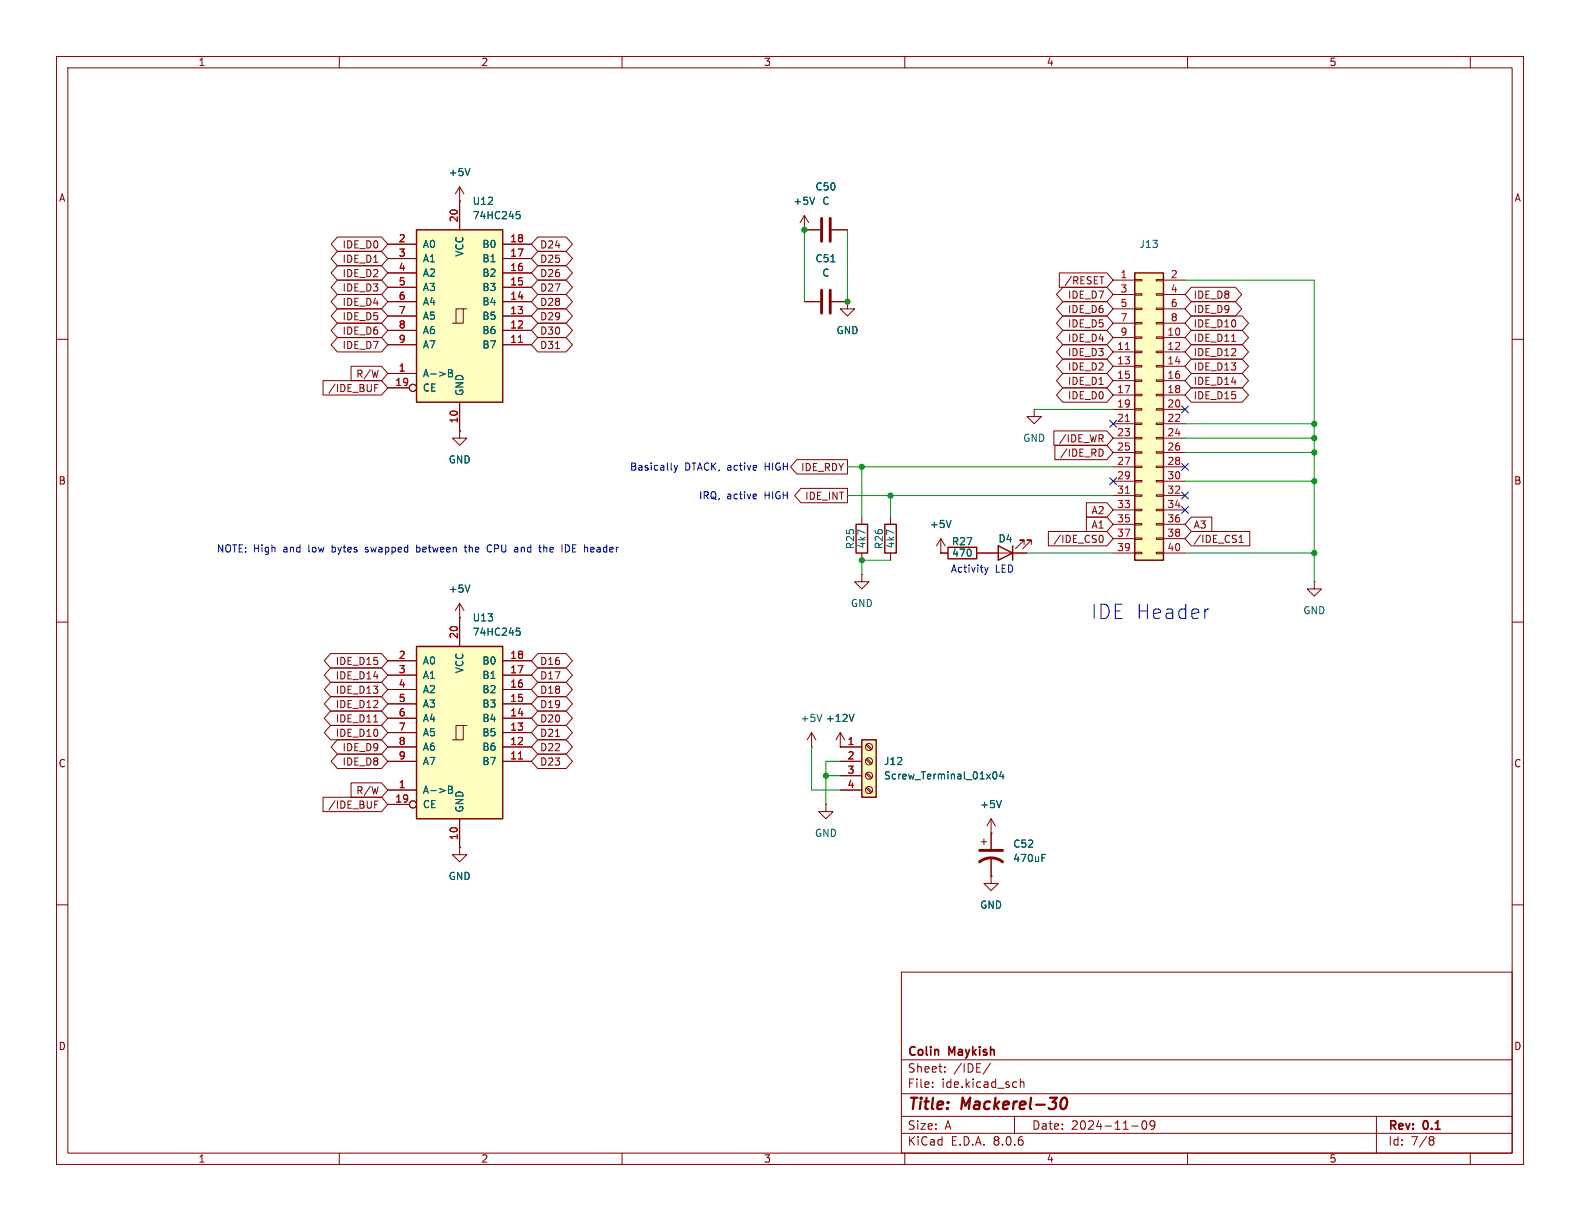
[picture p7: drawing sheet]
<svg xmlns="http://www.w3.org/2000/svg" width="279mm" height="216mm" viewBox="0 0 279 216" stroke-linecap="round" stroke-linejoin="round" font-family="sans-serif">
<g fill="none" stroke="#840000" stroke-width=".18">
<path d="M10 10h259.4v195.9h-259.4zM12 12h255.4v191.9h-255.4zM60 10v2M110 10v2M160 10v2M210 10v2M260 10v2M10 60h2M267.4 60h2M157.5 91.4v1.3M157.5 97.8v1.3M10 110h2"/>
<path d="M267.4 110h2M10 160h2M267.4 160h2M159.4 171.9h108v32h-108zM159.4 197.4h108M159.4 193.4h108M159.4 187.4h108M164.9 192.1v.2M164.9 191.4v.1M167.1 189.4v.2M167.1 188.7v.1M175.1 188l-1.2 1.9"/>
<path d="M179.4 197.4v3M179.6 191.3l.2 .1M179.8 192.2l-.2 .1M180.4 190.8v1.5M180.4 191.4l.2-.1 .4 .1 .1 .9M200.1 199.1h1.2M202.1 198.3l.2-.1a.81 .81 0 0 1 .6 .6 .81 .81 0 0 1-.3 .8l-.2 .1a.81 .81 0 0 1-.3-1.4zM204.2 198.8l-.3 .3h-.3l-.2-.3 .1-.5 .4-.1 .2 .1a.99 .99 0 0 1-.3 1.4h-.3M243.4 197.4v6.5M60 203.9v2M110 203.9v2M159.4 200.4h108"/>
<path d="M160 203.9v2M210 203.9v2M253 201h.3l.3 .3-.3 .3M253 201.6h.3M253.3 201.6l.2 .2 .1 .4-.3 .3h-.3M260 203.9v2"/>
</g>
<path d="M187.8 194.3a.46 .46 0 0 1 .5-.2 .46 .46 0 0 1 .4 .4 1.15 1.15 0 0 1-.8 1.6l-.2-.1a1.54 1.54 0 0 1 .1-1.7z" fill="none" stroke="#840000" stroke-width=".4"/>
<path d="M156.5 92.7h2v5.1h-2z" fill="none" stroke="#840000" stroke-width=".25"/>
<path d="M200.7 48.3h5v50.8h-5z" fill="#ffffc2"/>
<g fill="none" stroke="#840000" stroke-width=".18">
<path d="M142.2 38.1l-.7 1.3M142.2 38.1v2.5M142.2 38.1l.8 1.3M142.2 40.6h.1M142.2 53.3h2.8M142.2 40.6h2.8M147.1 53.3h2.8M147.1 40.6h2.8M149.9 53.3v1.3h1.2l-1.2 1.3-1.3-1.3h1.3M149.9 53.3h.1M196.8 49.5h3.9M196.8 59.7h3.9"/>
<path d="M196.8 52.1h3.9M196.8 54.6h3.9M196.8 57.2h3.9M200.7 59.6h1.2v.2h-1.2zM200.7 57h1.2v.3h-1.2zM200.7 54.5h1.2v.2h-1.2zM200.7 51.9h1.2v.3h-1.2zM200.7 49.4h1.2v.3h-1.2zM204.5 59.6h1.2v.2h-1.2zM204.5 57h1.2v.3h-1.2zM204.5 54.5h1.2v.2h-1.2zM204.5 51.9h1.2v.3h-1.2z"/>
<path d="M204.5 49.4h1.2v.3h-1.2zM205.7 49.5h3.8M205.7 59.7h3.8M205.7 52.1h3.8M205.7 54.6h3.8M205.7 57.2h3.8M182.9 72.4v1.3h1.2l-1.2 1.2-1.3-1.2h1.3M182.9 72.4h.1M196.8 62.2h3.9M196.8 64.8h3.9M196.8 67.3h3.9M196.8 69.9h3.9"/>
<path d="M196.8 72.4h3.9M196.8 74.9h3.9M196.8 77.5h3.9M200.7 79.9h1.2v.2h-1.2zM200.7 77.3h1.2v.3h-1.2zM200.7 74.8h1.2v.3h-1.2zM200.7 72.3h1.2v.2h-1.2zM200.7 69.7h1.2v.3h-1.2zM200.7 67.2h1.2v.2h-1.2zM200.7 64.6h1.2v.3h-1.2zM200.7 62.1h1.2v.3h-1.2zM204.5 79.9h1.2v.2h-1.2z"/>
<path d="M204.5 77.3h1.2v.3h-1.2zM204.5 74.8h1.2v.3h-1.2zM204.5 72.3h1.2v.2h-1.2zM204.5 69.7h1.2v.3h-1.2zM204.5 67.2h1.2v.2h-1.2zM204.5 64.6h1.2v.3h-1.2zM204.5 62.1h1.2v.3h-1.2zM205.7 62.2h3.8M205.7 64.8h3.8M205.7 67.3h3.8M205.7 69.9h3.8M205.7 72.4h3.8"/>
<path d="M205.7 74.9h3.8M205.7 77.5h3.8M152.4 91.4v1.3M152.4 97.8v1.3M166.4 97.8h.1M166.4 97.8h1.2M166.4 95.3l-.8 1.2M166.4 95.3v2.5M166.4 95.3l.7 1.2M172.7 97.8h8.9M181.1 96.3v-.8h-.8h.8l-1.5 1.5M182.4 96.3v-.8h-.8h.8l-1.6 1.5"/>
<path d="M196.8 80h3.9M196.8 82.6h3.9M196.8 85.1h3.9M196.8 87.6h3.9M196.8 90.2h3.9M196.8 92.7h3.9M196.8 95.3h3.9M196.8 97.8h3.9M200.7 97.7h1.2v.2h-1.2zM200.7 95.1h1.2v.3h-1.2zM200.7 92.6h1.2v.2h-1.2zM200.7 90h1.2v.3h-1.2z"/>
<path d="M200.7 87.5h1.2v.3h-1.2zM200.7 85h1.2v.2h-1.2zM200.7 82.4h1.2v.3h-1.2zM204.5 97.7h1.2v.2h-1.2zM204.5 95.1h1.2v.3h-1.2zM204.5 92.6h1.2v.2h-1.2zM204.5 90h1.2v.3h-1.2zM204.5 87.5h1.2v.3h-1.2zM204.5 85h1.2v.2h-1.2zM204.5 82.4h1.2v.3h-1.2zM205.7 80h3.8M205.7 82.6h3.8"/>
<path d="M205.7 85.1h3.8M205.7 87.6h3.8M205.7 90.2h3.8M205.7 92.7h3.8M205.7 95.3h3.8M205.7 97.8h3.8M81.3 109.2h.1M81.3 106.7l-.8 1.3M81.3 106.7v2.5M81.3 106.7l.7 1.3"/>
</g>
<path d="M200.7 48.3h5v50.8h-5zM151.4 92.7h2v5.1h-2zM167.6 96.8h5.1v2h-5.1zM176.5 96.5l2.6 1.3-2.6 1.3zM179.1 96.5v2.6" fill="none" stroke="#840000" stroke-width=".25"/>
<path d="M199 61.8h.7M199 74.5h.7M199 87.2h.7" fill="none" stroke="#a90000" stroke-width=".18"/>
<path d="M145.3 38.6v4.1M146.8 38.6v4.1M145.3 51.3v4.1M146.8 51.3v4.1" fill="none" stroke="#840000" stroke-width=".51"/>
<path d="M144.1 34.9l-.5 1.2M146.9 46.3h.8M168.2 92l-.4 1.3M83.1 103.4l-.4 1.3" fill="none" stroke="#006464" stroke-width=".18"/>
<path d="M73.7 40.6h15.2v30.5h-15.2z" fill="#ffffc2"/>
<g fill="none" stroke="#840000" stroke-width=".18">
<path d="M81.3 35.6v5M68.6 58.4h5.1M68.6 55.9h5.1M68.6 53.3h5.1M68.6 50.8h5.1M68.6 48.3h5.1M68.6 45.7h5.1M68.6 43.2h5.1M81.9 54.6h-1.3v2.6M82.5 54.6h-.6v2.6h-1.9M88.9 58.4h5.1M88.9 55.9h5.1"/>
<path d="M88.9 53.3h5.1M88.9 50.8h5.1M88.9 48.3h5.1M88.9 45.7h5.1M88.9 43.2h5.1M68.6 66h5.1M68.6 61h5.1M68.6 68.6h3.8M81.3 71.1v5.1M88.9 61h5.1"/>
<circle cx="73" cy="68.6" r=".63"/>
</g>
<path d="M73.7 40.6h15.2v30.5h-15.2z" fill="none" stroke="#840000" stroke-width=".25"/>
<path d="M91.3 37.4h.6M91.4 37.9h.3l.3 .2-.1 .5-.5 .1M79.3 65.3h.4l.3 .3-.3 .4 .3 .1v.3l-.2 .2h-.5zM79.3 66h.4" fill="none" stroke="#006464" stroke-width=".18"/>
<path d="M91.7 60.5h.7" fill="none" stroke="#a90000" stroke-width=".18"/>
<path d="M152.4 130.8h2.5v10.2h-2.5z" fill="#ffffc2"/>
<path d="M152.4 130.8h2.5v10.2h-2.5z" fill="none" stroke="#840000" stroke-width=".25"/>
<g fill="none" stroke="#840000" stroke-width=".18">
<path d="M152.4 101.6v1.3h1.3l-1.3 1.2-1.3-1.2h1.3M152.4 101.6h.1M143.5 132.1h.1M143.5 129.5l-.8 1.3M143.5 129.5v2.6M143.5 129.5l.8 1.3M148.6 132.1h.1M148.6 132.1h3.8M148.6 134.6h3.8M148.6 137.2h3.8M148.6 139.7h3.8M148.6 129.5l-.8 1.3"/>
<path d="M148.6 129.5v2.6M148.6 129.5l.8 1.3M153.1 139.4l.9 .8M153.1 136.8l.9 .9M153.1 134.3l.9 .8M153.1 131.7l.9 .9M153.3 139.2l.9 .8M153.3 136.7l.9 .8M153.3 134.1l.9 .9M153.3 131.6l.9 .8M146 142.2v1.3h1.3l-1.3 1.3-1.2-1.3h1.2M146 142.2h.1"/>
<path d="M173.5 148.8h1M174 148.3v1.1M175.3 147.3h.1M175.3 154.9v1.3h1.2l-1.2 1.3-1.3-1.3h1.3M175.3 154.9h.1M175.3 144.8v5.3M175.3 151.6v3.3M175.3 144.8l-.8 1.3M175.3 144.8l.7 1.3"/>
<circle cx="153.7" cy="132.1" r=".63"/>
<circle cx="153.7" cy="134.6" r=".63"/>
<circle cx="153.7" cy="137.2" r=".63"/>
<circle cx="153.7" cy="139.7" r=".63"/>
</g>
<path d="M145.3 126.3l-.4 1.3M151 126.3l-.4 1.3M175.7 136.6l.2-.1a.68 .68 0 0 1 .4 .6 .68 .68 0 0 1-.4 .6l-.2-.1-.1-.3zM177.1 136.4l-.3 .9h.7M177.4 136.9v.8M177.1 141.5l-.4 1.3M184.3 151.7h.4M184.3 151.1h.6" fill="none" stroke="#006464" stroke-width=".18"/>
<path d="M173.2 152.4a3.3 3.3 0 0 1 4.1 0M173.2 150.4h4.1" fill="none" stroke="#840000" stroke-width=".51"/>
<path d="M73.7 114.3h15.2v30.5h-15.2z" fill="#ffffc2"/>
<g fill="none" stroke="#840000" stroke-width=".18">
<path d="M81.3 35.6h.1M81.3 33v7.6M81.3 33l-.8 1.3M81.3 33l.7 1.3M59.7 41.9h7.8l1.1 1.3-1.1 1.3h-7.8l-1.1-1.3zM59.7 44.4h7.8l1.1 1.3-1.1 1.3h-7.8l-1.1-1.3zM59.7 54.6h7.8l1.1 1.3-1.1 1.3h-7.8l-1.1-1.3zM59.7 57.1h7.8l1.1 1.3-1.1 1.3h-7.8l-1.1-1.3zM59.7 49.5h7.8l1.1 1.3-1.1 1.3h-7.8l-1.1-1.3zM59.7 59.7h7.8l1.1 1.3-1.1 1.2h-7.8l-1.1-1.2zM59.7 47h7.8l1.1 1.3-1.1 1.2h-7.8l-1.1-1.2zM59.7 52.1h7.8l1.1 1.2-1.1 1.3h-7.8l-1.1-1.3z"/>
<path d="M68.6 53.3h5.1M68.6 58.4h5.1M68.6 55.9h5.1M68.6 50.8h5.1M68.6 48.3h5.1M68.6 45.7h5.1M68.6 43.2h5.1M88.9 53.3h5.1M88.9 58.4h5.1M88.9 55.9h5.1M88.9 50.8h5.1M88.9 48.3h5.1"/>
<path d="M88.9 45.7h5.1M88.9 43.2h5.1M95.1 49.5h5l1.1 1.3-1.1 1.3h-5l-1.1-1.3zM95.1 47h5l1.1 1.3-1.1 1.2h-5l-1.1-1.2zM95.1 44.4h5l1.1 1.3-1.1 1.3h-5l-1.1-1.3zM95.1 52.1h5l1.1 1.2-1.1 1.3h-5l-1.1-1.3zM95.1 41.9h5l1.1 1.3-1.1 1.3h-5l-1.1-1.3zM95.1 57.1h5l1.1 1.3-1.1 1.3h-5l-1.1-1.3zM95.1 59.7h5l1.1 1.3-1.1 1.2h-5l-1.1-1.2zM95.1 54.6h5l1.1 1.3-1.1 1.3h-5l-1.1-1.3zM142.2 40.6h.1M142.2 53.3h2.8"/>
<path d="M142.2 40.6h2.8M147.1 53.3h2.8M147.1 40.6h2.8M149.9 53.3h.1M187.3 48.3h8.4l1.1 1.2-1.1 1.3h-8.4zM187.9 55.9h7.8l1.1 1.3-1.1 1.2h-7.8l-1.1-1.2zM187.9 58.4h7.8l1.1 1.3-1.1 1.3h-7.8l-1.1-1.3zM187.9 53.3h7.8l1.1 1.3-1.1 1.3h-7.8l-1.1-1.3zM187.9 50.8h7.8l1.1 1.3-1.1 1.2h-7.8l-1.1-1.2zM194.5 48.9h.7M210.7 58.4h9l1.1 1.3-1.1 1.3h-9l-1.2-1.3zM210.7 50.8h7.8l1.1 1.3-1.1 1.2h-7.8l-1.2-1.2z"/>
<path d="M210.7 53.3h7.8l1.1 1.3-1.1 1.3h-7.8l-1.2-1.3zM210.7 55.9h9l1.1 1.3-1.1 1.2h-9l-1.2-1.2zM57.1 67.3h10.4l1.1 1.3-1.1 1.3h-10.4zM62.1 64.8h5.4l1.1 1.2-1.1 1.3h-5.4zM66.3 68.6h.4M66.3 68h.6M68.6 68.6h3.8M68.6 66h5.1M68.6 61h5.1M81.3 76.2v1.3h1.2l-1.2 1.2-1.3-1.2h1.3M81.3 76.2h.1M81.3 71.1v5.1"/>
<path d="M88.9 61h5.1M98.2 61.6h.8M186.4 76.2h9.3l1.1 1.3-1.1 1.2h-9.3zM186.5 78.7h9.2l1.1 1.3-1.1 1.3h-9.2zM187.9 63.5h7.8l1.1 1.3-1.1 1.2h-7.8l-1.1-1.2zM187.9 61h7.8l1.1 1.2-1.1 1.3h-7.8l-1.1-1.3zM187.9 68.6h7.8l1.1 1.3-1.1 1.2h-7.8l-1.1-1.2zM187.9 66h7.8l1.1 1.3-1.1 1.3h-7.8l-1.1-1.3zM194.8 79.5l.3 .5-.3 .6M210.7 63.5h9l1.1 1.3-1.1 1.2h-9l-1.2-1.2zM210.7 68.6h9l1.1 1.3-1.1 1.2h-9l-1.2-1.2zM210.7 61h9l1.1 1.2-1.1 1.3h-9l-1.2-1.3z"/>
<path d="M210.7 66h9l1.1 1.3-1.1 1.3h-9l-1.2-1.3zM217.8 60.4h.7M140.9 81.3h9v2.5h-9l-1.1-1.2zM141.6 86.4h8.3v2.5h-8.3l-1.1-1.3zM166.4 97.8h.1M166.4 97.8h1.2M172.7 97.8h3.8M179.1 97.8h2.5M185.4 94h10.3l1.1 1.3-1.1 1.2h-10.3zM192.1 88.9h3.6l1.1 1.3-1.1 1.2h-3.6zM192.1 91.4h3.6l1.1 1.3-1.1 1.3h-3.6zM194.5 94.7h.2a.68 .68 0 0 1 .4 .6 .68 .68 0 0 1-.4 .6h-.2"/>
<path d="M210.7 91.4h3.6v2.6h-3.6l-1.2-1.3zM210.7 94h10.3v2.5h-10.3l-1.2-1.2zM219.1 95.9h.7M219.1 95l.4-.3v1.2M58.5 115.6h9l1.1 1.2-1.1 1.3h-9l-1.2-1.3zM58.5 118.1h9l1.1 1.3-1.1 1.3h-9l-1.2-1.3zM68.6 119.4h5.1M68.6 116.8h5.1M81.3 109.2h.1M81.3 109.2v5.1M88.9 119.4h5.1M88.9 116.8h5.1"/>
<path d="M95.1 115.6h5l1.1 1.2-1.1 1.3h-5l-1.1-1.3zM95.1 118.1h5l1.1 1.3-1.1 1.3h-5l-1.1-1.3zM232.4 102.9v1.2h1.3l-1.3 1.3-1.3-1.3h1.3M232.4 102.9h.1M58.5 123.2h9l1.1 1.3-1.1 1.2h-9l-1.2-1.2zM58.5 125.7h9l1.1 1.3-1.1 1.3h-9l-1.2-1.3zM58.5 120.6h9l1.1 1.3-1.1 1.3h-9l-1.2-1.3zM58.5 128.3h9l1.1 1.2-1.1 1.3h-9l-1.2-1.3zM59.7 130.8h7.8l1.1 1.3-1.1 1.3h-7.8l-1.1-1.3zM59.7 133.3h7.8l1.1 1.3-1.1 1.3h-7.8l-1.1-1.3zM62.1 138.4h5.4l1.1 1.3-1.1 1.3h-5.4zM66.1 127.7h.7"/>
<path d="M68.6 139.7h5.1M68.6 134.6h5.1M68.6 132.1h5.1M68.6 129.5h5.1M68.6 127h5.1M68.6 124.5h5.1M68.6 121.9h5.1M81.9 128.3h-1.3v2.5M82.5 128.3h-.6v2.5h-1.9M88.9 134.6h5.1M88.9 132.1h5.1M88.9 129.5h5.1"/>
<path d="M88.9 127h5.1M88.9 124.5h5.1M88.9 121.9h5.1M95.1 123.2h5l1.1 1.3-1.1 1.2h-5l-1.1-1.2zM95.1 125.7h5l1.1 1.3-1.1 1.3h-5l-1.1-1.3zM95.1 128.3h5l1.1 1.2-1.1 1.3h-5l-1.1-1.3zM95.1 133.3h5l1.1 1.3-1.1 1.3h-5l-1.1-1.3zM95.1 130.8h5l1.1 1.3-1.1 1.3h-5l-1.1-1.3zM95.1 120.6h5l1.1 1.3-1.1 1.3h-5l-1.1-1.3zM98.2 130.2h.8M148.6 132.1h.1M148.6 139.7h3.8"/>
<path d="M148.6 134.6h3.8M148.6 132.1h3.8M148.6 137.2h3.8M57.1 141h10.4l1.1 1.2-1.1 1.3h-10.4zM66.3 142.2h.4M66.3 141.6h.6M68.6 142.2h3.8M81.3 149.9v1.2h1.2l-1.2 1.3-1.3-1.3h1.3M81.3 149.9h.1M81.3 144.8v5.1M175.3 154.9h.1M175.3 147.3h.1"/>
<path d="M175.3 147.3v2.8M175.3 151.6v3.3"/>
<circle cx="73" cy="68.6" r=".63"/>
<circle cx="73" cy="142.2" r=".63"/>
</g>
<path d="M73.7 114.3h15.2v30.5h-15.2z" fill="none" stroke="#840000" stroke-width=".25"/>
<g fill="none" stroke="#006464" stroke-width=".18">
<path d="M83.1 29.8l-.4 1.3M91.3 37.4h.6M91.4 37.9h.3l.3 .2-.1 .5-.5 .1M144.1 34.9l-.5 1.2M146.9 46.3h.8M79.3 65.3h.4l.3 .3-.3 .4 .3 .1v.3l-.2 .2h-.5zM79.3 66h.4M168.2 92l-.4 1.3M83.1 103.4l-.4 1.3M91.3 111.1h.6M91.4 111.6h.3l.3 .2-.1 .4-.5 .1M79.3 139h.4l.3 .3-.3 .3 .3 .1v.3l-.2 .3h-.5z"/>
<path d="M79.3 139.6h.4M151 126.3l-.4 1.3M175.7 136.6l.2-.1a.68 .68 0 0 1 .4 .6 .68 .68 0 0 1-.4 .6l-.2-.1-.1-.3zM177.1 136.4l-.3 .9h.7M177.4 136.9v.8M177.1 141.5l-.4 1.3M184.3 151.7h.4M184.3 151.1h.6"/>
</g>
<path d="M91.7 60.5h.7M91.7 134.2h.7" fill="none" stroke="#a90000" stroke-width=".18"/>
<g fill="none" stroke="#0000c2" stroke-width=".18">
<path d="M64.6 97.6h.1M64.8 96.8l-.2 .1 .2 .3M73.7 96.3v1.3M73.7 97.6h.3M74 96.8h-.3M82.1 96.8h.5M82.3 96.3v1.1l.3 .2M86.3 97.4l.3 .2 .3-.1M86.9 96.5l-.3-.2-.3 .2M96.2 96.3v1.3M96.5 96.8l-.3 .1M100 96.3a.64 .64 0 0 1 .7 .7 .64 .64 0 0 1-.7 .6"/>
<path d="M104.5 96.8h.5M104.5 97.6h.5M105.1 97.1l-.6 .1M119.2 82.3l.3 .8M119.5 83.1l-.3 .5M119.8 82.3l-.3 .8M133.6 87.4l.2 .3-.6 .1M133.7 88.2h-.1M174.1 100.3l.3 .9M174.4 101.2l-.3 .4M174.7 100.3l-.3 .9M213.6 107.7h.2"/>
</g>
<g fill="none" stroke="#009600" stroke-width=".18">
<path d="M142.2 40.6v12.7M149.9 40.6v12.7M209.5 49.5h22.9v53.4M182.9 72.4h13.9M209.5 77.5h22.9M209.5 74.9h22.9M149.9 82.6h46.9M149.9 87.6h46.9M152.4 82.6v8.8M157.5 99.1h-5.1v2.5M157.5 87.6v3.8M181.6 97.8h15.2"/>
<path d="M209.5 85.1h22.9M209.5 97.8h22.9M209.5 80h22.9M143.5 132.1v7.6h5.1M146 137.2h2.6M148.6 134.6h-2.6v7.6"/>
</g>
<path d="M196.2 74.3l1.3 1.2M197.5 74.3l-1.3 1.2M208.9 71.8l1.3 1.2M210.2 71.8l-1.3 1.2M196.2 84.5l1.3 1.2M197.5 84.5l-1.3 1.2M208.9 87l1.3 1.2M208.9 89.6l1.3 1.2M208.9 81.9l1.3 1.3M210.2 87l-1.3 1.2M210.2 89.6l-1.3 1.2M210.2 81.9l-1.3 1.3" fill="none" stroke="#000084" stroke-width=".18"/>
<g fill="#009600" stroke="#009600" stroke-width=".18">
<circle cx="232.4" cy="80" r=".46"/>
<circle cx="232.4" cy="85.1" r=".46"/>
<circle cx="232.4" cy="97.8" r=".46"/>
<circle cx="232.4" cy="77.5" r=".46"/>
<circle cx="232.4" cy="74.9" r=".46"/>
<circle cx="142.2" cy="40.6" r=".46"/>
<circle cx="149.9" cy="53.3" r=".46"/>
<circle cx="152.4" cy="82.6" r=".46"/>
<circle cx="157.5" cy="87.6" r=".46"/>
<circle cx="152.4" cy="99.1" r=".46"/>
<circle cx="146" cy="137.2" r=".46"/>
</g>
<text font-size="3.5" fill="#0000c2" x="192.9" y="109.7">IDE Header</text>
<g font-size="2.8" fill="#840000">
<text x="160.4" y="196.8">Title:</text>
<text x="170.1" y="196.8">Mackerel-30</text>
</g>
<g font-size="2.1" fill="#840000">
<text x="160.4" y="189.9">Sheet:</text>
<text x="160.4" y="187.1">Colin</text>
<text x="167.9" y="187.1">Maykish</text>
<text x="168.6" y="189.9">/IDE/</text>
<text x="160.4" y="192.6">File:</text>
<text x="166.5" y="192.6">ide.kicad_sch</text>
<text x="160.4" y="202.8">KiCad</text>
<text x="160.4" y="200">Size:</text>
<text x="167.1" y="200">A</text>
<text x="168.1" y="202.8">E.D.A.</text>
<text x="175.7" y="202.8">8.0.6</text>
<text x="182.4" y="200">Date:</text>
<text x="189.4" y="200">2024-11-09</text>
<text x="245.4" y="200.2">Rev:</text>
<text x="245.4" y="202.8">Id:</text>
<text x="249.5" y="202.8">7/8</text>
<text x="251.8" y="200.2">0.1</text>
</g>
<g font-size="1.8" fill="#840000">
<text x="35" y="11.9">1</text>
<text x="85" y="11.9">2</text>
<text x="135" y="11.9">3</text>
<text x="185" y="11.9">4</text>
<text x="235" y="11.9">5</text>
<text x="10.3" y="35.9">A</text>
<text x="267.7" y="35.9">A</text>
<text x="60.5" y="44.1">IDE_D0</text>
<text x="60.5" y="46.7">IDE_D1</text>
<text x="95.4" y="46.7">D25</text>
<text x="95.4" y="44.1">D24</text>
<text x="60.5" y="51.8">IDE_D3</text>
<text x="60.5" y="49.2">IDE_D2</text>
<text x="95.4" y="51.8">D27</text>
<text x="95.4" y="49.2">D26</text>
<text x="188.1" y="50.5">/RESET</text>
<text x="188.7" y="53">IDE_D7</text>
<text x="211" y="53">IDE_D8</text>
<text x="60.5" y="56.8">IDE_D5</text>
<text x="60.5" y="59.4">IDE_D6</text>
<text x="60.5" y="54.3">IDE_D4</text>
<text x="95.4" y="54.3">D28</text>
<text x="95.4" y="59.4">D30</text>
<text x="95.4" y="56.8">D29</text>
<text x="188.7" y="58.1">IDE_D5</text>
<text x="188.7" y="55.6">IDE_D6</text>
<text x="211" y="55.6">IDE_D9</text>
<text x="211" y="58.1">IDE_D10</text>
<text x="60.5" y="61.9">IDE_D7</text>
<text x="95.4" y="61.9">D31</text>
<text x="188.7" y="60.6">IDE_D4</text>
<text x="188.7" y="65.7">IDE_D2</text>
<text x="188.7" y="63.2">IDE_D3</text>
<text x="211" y="65.7">IDE_D13</text>
<text x="211" y="63.2">IDE_D12</text>
<text x="211" y="60.6">IDE_D11</text>
<text x="57.9" y="69.5">/IDE_BUF</text>
<text x="62.9" y="67">R/W</text>
<text x="188.7" y="70.8">IDE_D0</text>
<text x="188.7" y="68.3">IDE_D1</text>
<text x="211" y="70.8">IDE_D15</text>
<text x="211" y="68.3">IDE_D14</text>
<text x="141.6" y="83.5">IDE_RDY</text>
<text x="187.2" y="78.4">/IDE_WR</text>
<text x="187.4" y="81">/IDE_RD</text>
<text x="10.3" y="85.9">B</text>
<text x="142.3" y="88.6">IDE_INT</text>
<text x="267.7" y="85.9">B</text>
<text x="192.9" y="91.1">A2</text>
<text x="192.9" y="93.7">A1</text>
<text x="211" y="93.7">A3</text>
<text x="186.2" y="96.2">/IDE_CS0</text>
<text x="211" y="96.2">/IDE_CS1</text>
<text x="59.3" y="117.8">IDE_D15</text>
<text x="95.4" y="117.8">D16</text>
<text x="59.3" y="125.4">IDE_D12</text>
<text x="59.3" y="122.9">IDE_D13</text>
<text x="59.3" y="120.3">IDE_D14</text>
<text x="95.4" y="125.4">D19</text>
<text x="95.4" y="122.9">D18</text>
<text x="95.4" y="120.3">D17</text>
<text x="59.3" y="128">IDE_D11</text>
<text x="59.3" y="130.5">IDE_D10</text>
<text x="95.4" y="128">D20</text>
<text x="95.4" y="130.5">D21</text>
<text x="10.3" y="135.9">C</text>
<text x="60.5" y="133">IDE_D9</text>
<text x="60.5" y="135.6">IDE_D8</text>
<text x="95.4" y="135.6">D23</text>
<text x="95.4" y="133">D22</text>
<text x="267.7" y="135.9">C</text>
<text x="57.9" y="143.2">/IDE_BUF</text>
<text x="62.9" y="140.7">R/W</text>
<text x="10.3" y="185.9">D</text>
<text x="267.7" y="185.9">D</text>
<text x="35" y="205.8">1</text>
<text x="85" y="205.8">2</text>
<text x="135" y="205.8">3</text>
<text x="185" y="205.8">4</text>
<text x="235" y="205.8">5</text>
</g>
<g font-size="1.8" fill="#006464">
<text x="79.2" y="31.3">+5V</text>
<text x="144.1" y="33.9">C50</text>
<text x="83.5" y="36.4">U12</text>
<text x="83.5" y="39">74HC245</text>
<text x="140.2" y="36.4">+5V</text>
<text x="145.3" y="36.4">C</text>
<text x="74.7" y="44">A0</text>
<text x="74.7" y="46.6">A1</text>
<text x="82.1" y="45.5" transform="rotate(-90 82.1 45.5)">VCC</text>
<text x="85.2" y="46.6">B1</text>
<text x="85.2" y="44">B0</text>
<text x="144.1" y="46.6">C51</text>
<text x="201.4" y="44">J13</text>
<text x="74.7" y="49.1">A2</text>
<text x="74.7" y="51.7">A3</text>
<text x="85.2" y="51.7">B3</text>
<text x="85.2" y="49.1">B2</text>
<text x="145.3" y="49.1">C</text>
<text x="74.7" y="54.2">A4</text>
<text x="74.7" y="56.7">A5</text>
<text x="74.7" y="59.3">A6</text>
<text x="85.2" y="59.3">B6</text>
<text x="85.2" y="56.7">B5</text>
<text x="85.2" y="54.2">B4</text>
<text x="147.8" y="59.3">GND</text>
<text x="74.7" y="61.8">A7</text>
<text x="85.2" y="61.8">B7</text>
<text x="74.7" y="66.9">A-&gt;B</text>
<text x="74.7" y="69.4">CE</text>
<text x="82.1" y="70.1" transform="rotate(-90 82.1 70.1)">GND</text>
<text x="79.2" y="82.1">GND</text>
<text x="180.8" y="78.3">GND</text>
<text x="164.3" y="93.6">+5V</text>
<text x="151.2" y="97.2" transform="rotate(-90 151.2 97.2)">R25</text>
<text x="153.3" y="97.1" transform="rotate(-90 153.3 97.1)">4k7</text>
<text x="156.3" y="97.2" transform="rotate(-90 156.3 97.2)">R26</text>
<text x="158.3" y="97.1" transform="rotate(-90 158.3 97.1)">4k7</text>
<text x="168.2" y="96.6">R27</text>
<text x="168.3" y="98.7">470</text>
<text x="176.5" y="96.1">D4</text>
<text x="79.2" y="105">+5V</text>
<text x="150.4" y="107.5">GND</text>
<text x="83.5" y="110.1">U13</text>
<text x="83.5" y="112.6">74HC245</text>
<text x="230.4" y="108.8">GND</text>
<text x="74.7" y="117.7">A0</text>
<text x="82.1" y="119.1" transform="rotate(-90 82.1 119.1)">VCC</text>
<text x="85.2" y="117.7">B0</text>
<text x="74.7" y="120.2">A1</text>
<text x="74.7" y="122.8">A2</text>
<text x="74.7" y="125.3">A3</text>
<text x="85.2" y="125.3">B3</text>
<text x="85.2" y="122.8">B2</text>
<text x="85.2" y="120.2">B1</text>
<text x="74.7" y="127.9">A4</text>
<text x="74.7" y="130.4">A5</text>
<text x="85.2" y="130.4">B5</text>
<text x="85.2" y="127.9">B4</text>
<text x="141.5" y="127.9">+5V</text>
<text x="145.9" y="127.9">+12V</text>
<text x="74.7" y="132.9">A6</text>
<text x="74.7" y="135.5">A7</text>
<text x="85.2" y="135.5">B7</text>
<text x="85.2" y="132.9">B6</text>
<text x="156.2" y="135.5">J12</text>
<text x="74.7" y="140.6">A-&gt;B</text>
<text x="74.7" y="143.1">CE</text>
<text x="82.1" y="143.8" transform="rotate(-90 82.1 143.8)">GND</text>
<text x="156.2" y="138">Screw_Terminal_01x04</text>
<text x="173.2" y="143.1">+5V</text>
<text x="144" y="148.2">GND</text>
<text x="79.2" y="155.8">GND</text>
<text x="179.1" y="152.6">470uF</text>
<text x="179.1" y="150.1">C52</text>
<text x="173.2" y="160.9">GND</text>
</g>
<g font-size="1.8" fill="#a90000">
<text x="81" y="39.4" transform="rotate(-90 81 39.4)">20</text>
<text x="70.4" y="42.9">2</text>
<text x="70.4" y="45.5">3</text>
<text x="90.1" y="45.5">17</text>
<text x="90.1" y="42.9">18</text>
<text x="70.4" y="48">4</text>
<text x="70.4" y="50.5">5</text>
<text x="70.4" y="53.1">6</text>
<text x="90.1" y="53.1">14</text>
<text x="90.1" y="50.5">15</text>
<text x="90.1" y="48">16</text>
<text x="198" y="49.3">1</text>
<text x="198" y="51.8">3</text>
<text x="206.9" y="49.3">2</text>
<text x="206.9" y="51.8">4</text>
<text x="70.4" y="55.6">7</text>
<text x="70.4" y="58.2">8</text>
<text x="90.1" y="58.2">12</text>
<text x="90.1" y="55.6">13</text>
<text x="198" y="54.4">5</text>
<text x="198" y="56.9">7</text>
<text x="198" y="59.4">9</text>
<text x="206.3" y="59.4">10</text>
<text x="206.9" y="54.4">6</text>
<text x="206.9" y="56.9">8</text>
<text x="70.4" y="65.8">1</text>
<text x="70.4" y="60.7">9</text>
<text x="90.1" y="60.7">11</text>
<text x="197.4" y="62">11</text>
<text x="197.4" y="64.5">13</text>
<text x="206.3" y="62">12</text>
<text x="206.3" y="64.5">14</text>
<text x="69.8" y="68.3">19</text>
<text x="197.4" y="67.1">15</text>
<text x="197.4" y="69.6">17</text>
<text x="206.3" y="67.1">16</text>
<text x="206.3" y="69.6">18</text>
<text x="81" y="75" transform="rotate(-90 81 75)">10</text>
<text x="197.4" y="72.1">19</text>
<text x="197.4" y="74.7">21</text>
<text x="197.4" y="77.2">23</text>
<text x="206.3" y="72.1">20</text>
<text x="206.3" y="74.7">22</text>
<text x="206.3" y="77.2">24</text>
<text x="197.4" y="79.8">25</text>
<text x="197.4" y="82.3">27</text>
<text x="206.3" y="79.8">26</text>
<text x="206.3" y="82.3">28</text>
<text x="197.4" y="84.8">29</text>
<text x="197.4" y="87.4">31</text>
<text x="197.4" y="89.9">33</text>
<text x="206.3" y="84.8">30</text>
<text x="206.3" y="87.4">32</text>
<text x="206.3" y="89.9">34</text>
<text x="197.4" y="92.5">35</text>
<text x="197.4" y="95">37</text>
<text x="206.3" y="92.5">36</text>
<text x="206.3" y="95">38</text>
<text x="197.4" y="97.5">39</text>
<text x="206.3" y="97.5">40</text>
<text x="81" y="113.1" transform="rotate(-90 81 113.1)">20</text>
<text x="70.4" y="116.6">2</text>
<text x="70.4" y="119.1">3</text>
<text x="90.1" y="119.1">17</text>
<text x="90.1" y="116.6">18</text>
<text x="70.4" y="121.7">4</text>
<text x="70.4" y="124.2">5</text>
<text x="90.1" y="124.2">15</text>
<text x="90.1" y="121.7">16</text>
<text x="70.4" y="126.7">6</text>
<text x="70.4" y="129.3">7</text>
<text x="70.4" y="131.8">8</text>
<text x="90.1" y="131.8">12</text>
<text x="90.1" y="129.3">13</text>
<text x="90.1" y="126.7">14</text>
<text x="149.8" y="131.8">1</text>
<text x="70.4" y="134.4">9</text>
<text x="90.1" y="134.4">11</text>
<text x="149.8" y="134.4">2</text>
<text x="149.8" y="136.9">3</text>
<text x="69.8" y="142">19</text>
<text x="70.4" y="139.4">1</text>
<text x="149.8" y="139.4">4</text>
<text x="81" y="148.6" transform="rotate(-90 81 148.6)">10</text>
</g>
<g font-size="1.8" fill="#0000c2">
<text x="111.3" y="83.4">Basically</text>
<text x="121.1" y="83.4">DTACK, active</text>
<text x="135.5" y="83.4">HIGH</text>
<text x="123.5" y="88.5">IRQ,</text>
<text x="128.5" y="88.5">active</text>
<text x="135.3" y="88.5">HIGH</text>
<text x="38.3" y="97.9">NOTE: High</text>
<text x="50.2" y="97.9">and</text>
<text x="54.8" y="97.9">low</text>
<text x="59.1" y="97.9">bytes</text>
<text x="65.3" y="97.9">swapped</text>
<text x="74.5" y="97.9">between</text>
<text x="83.3" y="97.9">the</text>
<text x="87.4" y="97.9">CPU</text>
<text x="92.5" y="97.9">and</text>
<text x="97.1" y="97.9">the</text>
<text x="101.2" y="97.9">IDE</text>
<text x="105.4" y="97.9">header</text>
<text x="168" y="101.5">Activity</text>
<text x="176" y="101.5">LED</text>
</g>
</svg>
